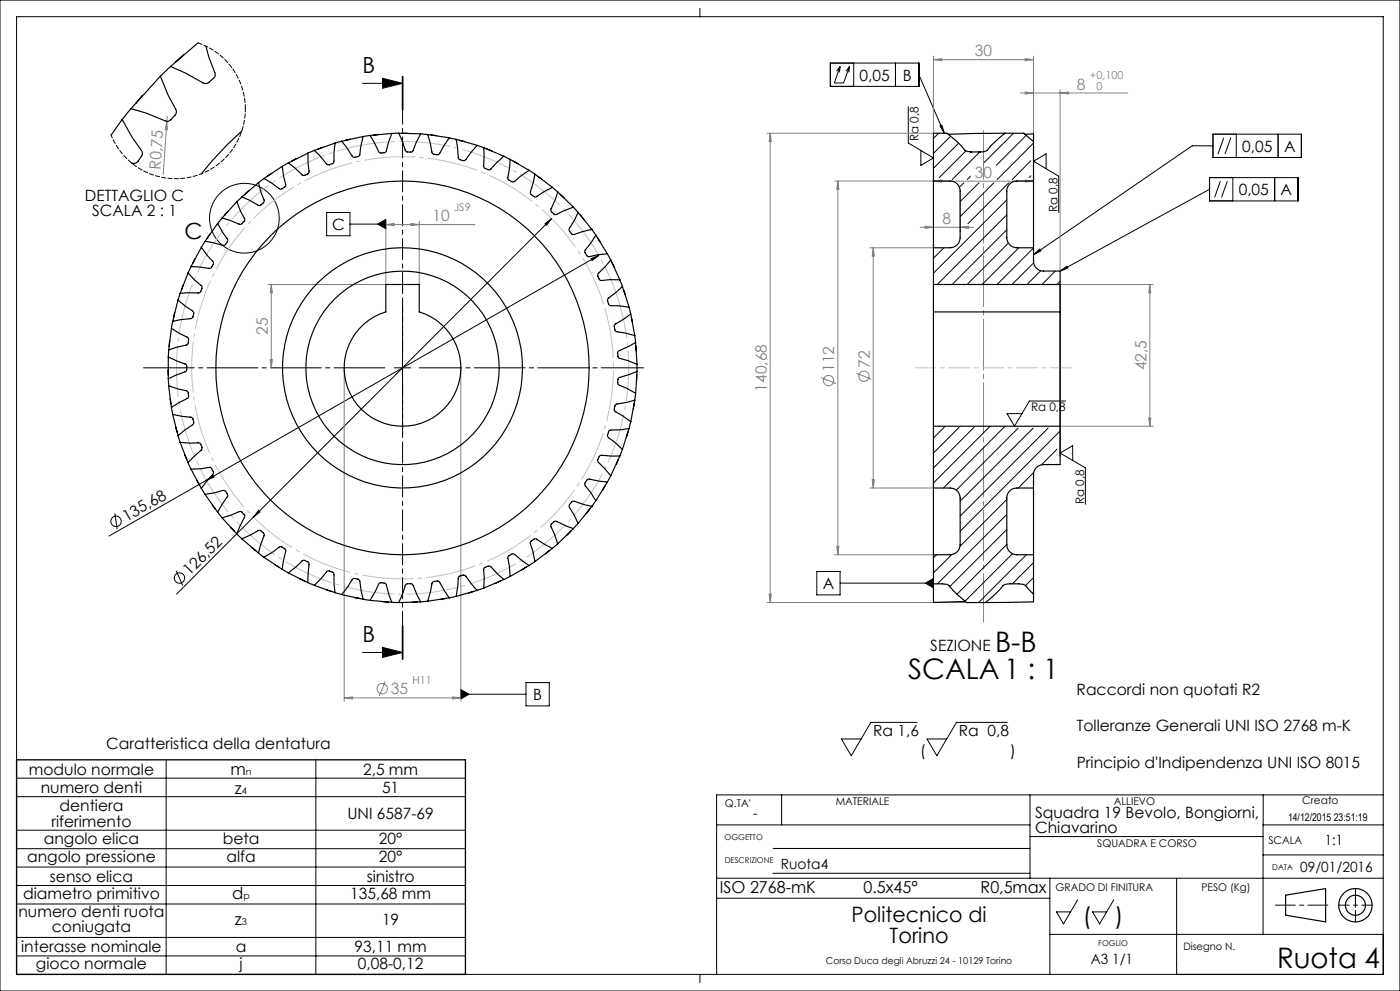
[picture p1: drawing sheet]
<svg xmlns="http://www.w3.org/2000/svg" width="420mm" height="297mm" viewBox="0 0 420 297" stroke-linecap="round" stroke-linejoin="round" font-family="sans-serif">
<g fill="none" stroke="#000" stroke-width=".35">
<path d="M385.7 268.3l12-2v10l-12-2z"/>
<circle cx="406.6" cy="271.3" r="5"/>
<circle cx="406.6" cy="271.3" r="3"/>
</g>
<path d="M401.6 271.3h10M406.6 276.3v-10" fill="none" stroke="#000" stroke-width=".3" stroke-dasharray="6.3 1.3 1.3 1.3" stroke-dashoffset="3.3"/>
<path d="M382.6 271.3h15.7" fill="none" stroke="#000" stroke-width=".3" stroke-dasharray="6.3 1.3 1.3 1.3" stroke-dashoffset=".4"/>
<path d="M406.6 268.3v6" fill="none" stroke="#000" stroke-width=".3" stroke-dasharray="6.3 1.3 1.3 1.3" stroke-dashoffset="3"/>
<g fill="none" stroke="#000" stroke-width=".3">
<path d="M0 0h420v297h-420zM5 5h410v287h-410zM210 2.5v2.5M249.1 18.9h26.6v7h-26.6zM252 19.9l-1 1.4M252 19.9l-.2 1.8M252 19.9l-1.7 5h2.8l1.7-5M254.8 19.9l-1 1.4M254.8 19.9l-.1 1.8M256.1 18.9v7M268.6 18.9v7M108.8 25h12"/>
<path d="M114.8 23.5l6 1.5-6 1.5zM120.7 22.9v10M120.8 22.9v10M120.9 22.9v10M272.5 32v10.9l7.5 4.4-3.7 2.3v-4.5M275.7 22.4l7.6 17.5M282 37.7l.6-.2 .7 2.4zM313.8 50.5v-4.4l-3.7 2.2 7.5 4.5v10.9M362.9 53.2h26.5v7h-26.5zM362.9 56.7l-44.9 24.5M363.9 43.7h-6.3l-47.5 32.6M363.9 40.2h26.5v7h-26.5z"/>
<path d="M366.1 54.3l-1.7 4.9M367.1 41.3l-1.7 4.8M368.2 54.3l-1.7 4.9M369.3 41.3l-1.8 4.8M369.9 53.2v7M370.9 40.2v7M382.4 53.2v7M383.4 40.2v7M98 63.7h7v7h-7zM105 67.2h10.7M113.3 67.2l2.4-1.4v2.8zM163.5 67.1l2-1.6-1.6 2z"/>
<path d="M165.5 65.5l-112.5 112.5M177.3 77.5l2.3-1-2 1.6zM179.6 76.5l-117.7 67.5M310.1 76.3l1.8-1.7 .4 .6zM280 85.3v91.9M318 81.2l2.1-1.4 .3 .5zM318 85.3v51.5M118.3 110.2h5M120.8 107.8v4.9M319.7 120.2h-10.9l-4.5 7.5-2.2-3.7h4.5M321.8 138v-4.4l-3.8 2.2 7.6 4.4v10.9M34.5 153.9l.6 4.7"/>
<path d="M61.9 144l-29.2 16.7M61.9 144l2-1.6 .3 .6zM77.6 153l.4 .4-2 1.6zM52.9 171.1l1.9 4.3M245 171.3h7v7h-7zM252 174.8h28M277.6 174.8l2.4-1.4v2.8zM108.8 195.5h12M114.8 194l6 1.5-6 1.5zM120.7 187.5v10M120.8 187.5v10M120.9 187.5v10z"/>
<path d="M138.3 206.7l2.4 1.4-2.4 1.4zM138.3 208.1h19.5M157.8 204.6h7v7h-7zM275.1 216.5h-13.8l-5.9 10-3-5h5.9M302.2 216.5h-15.3l-5.8 10-3-5h5.9M5 233.2h134.6M5 238.8h134.6M49.8 227.7v64.3M94.8 227.7v64.3M234.5 238.2v9M309 238.2v25M379 238.2v9"/>
<path d="M415 238.2h-200v53.8M5 248.8h134.6M5 254.3h134.6M5 259.9h134.6M215 247.2h94M231.9 254.3h77.1M309 250.7h69.9M378.9 256.2h36.1M415 247.2h-36.1v32.8M5 265.4h134.6M5 270.9h134.6M215 269.2h100"/>
<path d="M215 263.2h200M231.9 261.7h77.1M315 263.2v28.8M353 263.2v28.8M5 280.9h134.6M5 286.5h134.6M210 292v2.5M315 280h100"/>
<circle cx="73.3" cy="65.4" r="10.4"/>
<circle cx="34.8" cy="156.2" r="1.55"/>
<circle cx="53.8" cy="173.2" r="1.55"/>
</g>
<g fill="none" stroke="#808080" stroke-width=".3">
<path d="M280 17.9l2.5-.3v.6zM280 16.9v23h-49.9M280 17.9h30.1M307.6 17.6l2.5 .3-2.5 .3zM310.1 16.9v31.3M50.1 36.4l.1 2.5-.6-.1zM50.2 34.9l-1.2 17.4M231.1 39.9v140.7M231.1 39.9l.3 2.5h-.6zM306 27.9h32.3M307.6 27.6l2.5 .3-2.5 .3zM318 27.9l2.5-.3v.6z"/>
<path d="M318 26.9v54.3M250.3 54.3h29.7v1M251.4 54.3l.3 2.5h-.7zM251.4 54.3v112M280 54.3l2.5-.3v.6zM280 54.3h30.1M288 57.3v11.8M307.6 54l2.5 .3-2.5 .3zM310.1 54.3v1M115.7 67.3l2.6-.3v.6zM115.7 66.3v19h-35.3M115.7 67.3h26.8"/>
<path d="M123.3 67l2.5 .3-2.5 .3zM125.8 66.3v19M261 74.3h19M262 74.3l.3 2.5h-.6zM262 74.3v72M276 68.1h16M277.5 67.8l2.5 .3-2.5 .3zM288 68.1l2.5-.3v.6zM81.4 85.3l.3 2.5h-.6zM81.4 85.3v24.9M318 85.3h27.9M344.9 85.3l.3 2.5h-.6z"/>
<path d="M344.9 85.3v42.4M81.1 107.8h.6l-.3 2.4zM103.3 110.2v100M138.3 110.2v100M246.3 113.2l4.5 1.8M257 111.9l4.4 1.8M318 127.7h27.9M344.6 125.3h.6l-.3 2.4zM261 146.3h19M261.7 143.8h.6l-.3 2.5zM230.8 178.1h.6l-.3 2.5zM250.3 166.3h29.7"/>
<path d="M251 163.8h.7l-.3 2.5zM230.1 180.6h59.9M103.3 209.2l2.5-.3v.6zM103.3 209.2h35M115.6 204.2l-1.8 4.4M135.7 208.9l2.6 .3-2.6 .3z"/>
<circle cx="248.6" cy="114.1" r="1.55"/>
<circle cx="259.2" cy="112.8" r="1.56"/>
<circle cx="114.7" cy="206.4" r="1.55"/>
</g>
<path d="M185.6 90.4a67.8 67.8 0 0 0-113.6-27.3 67.8 67.8 0 0 0 31.2 112.7 67.8 67.8 0 0 0 83.4-82l-1-3.4" fill="none" stroke="#c0c0c0" stroke-width=".3" stroke-dasharray="15.2 1.3 1.3 1.3" stroke-dashoffset="4.1" stroke-linecap="butt"/>
<path d="M181.3 91.7a63.3 63.3 0 0 0-106-25.4 63.3 63.3 0 0 0 29.1 105 63.3 63.3 0 0 0 77.8-76.4l-.9-3.2" fill="none" stroke="#c0c0c0" stroke-width=".3" stroke-dasharray="15.2 1.3 1.3 1.3" stroke-dashoffset="-.6" stroke-linecap="butt"/>
<path d="M5 227.7h134.6v64.3h-134.6z" fill="none" stroke="#000" stroke-width=".4"/>
<path d="M120.8 105.2v-15M120.8 115.2v15" fill="none" stroke="#000" stroke-width=".3" stroke-dasharray="15.2 1.3 1.3 1.3" stroke-dashoffset="7.5"/>
<path d="M115.8 110.2h-73.1" fill="none" stroke="#000" stroke-width=".3" stroke-dasharray="15.2 1.3 1.3 1.3" stroke-dashoffset="-.3"/>
<path d="M125.8 110.2h67.3" fill="none" stroke="#000" stroke-width=".3" stroke-dasharray="15.2 1.3 1.3 1.3" stroke-dashoffset="2.5"/>
<path d="M120.8 22.9v174.6" fill="none" stroke="#000" stroke-width=".3" stroke-dasharray="6.3 1.3 1.3 1.3" stroke-dashoffset="2.2"/>
<path d="M295.1 39.2v147.3" fill="none" stroke="#808080" stroke-width=".3" stroke-dasharray="15.2 1.3 1.3 1.3" stroke-dashoffset=".6"/>
<path d="M273.7 110.2h48.4" fill="none" stroke="#c0c0c0" stroke-width=".3" stroke-dasharray="6.3 1.3 1.3 1.3" stroke-dashoffset="-.7"/>
<g fill="#000">
<path d="M114.8 23.5l6 1.5-6 1.5zM114.8 194l6 1.5-6 1.5z"/>
<path d="M163.5 67.1l.4 .4 1.6-2zM77.6 153l-1.6 2 2-1.6z"/>
<path d="M177.3 77.5l.3 .6 2-1.6zM61.9 144l2.3-1-.3-.6z"/>
<path d="M138.3 206.7l2.4 1.4-2.4 1.4zM113.3 67.2l2.4-1.4v2.8zM318 81.2l2.1-1.4 .3 .5zM310.1 76.3l1.8-1.7 .4 .6zM282 37.7l.6-.2 .7 2.4zM277.6 174.8l2.4 1.4v-2.8z"/>
</g>
<g fill="#808080">
<path d="M50.1 36.4l.1 2.5-.6-.1z"/>
<path d="M115.7 67.3l2.6-.3v.6zM123.3 67l2.5 .3-2.5 .3zM277.5 67.8l2.5 .3-2.5 .3zM288 68.1l2.5-.3v.6zM280 54.3l2.5-.3v.6zM307.6 54l2.5 .3-2.5 .3zM307.6 27.6l2.5 .3-2.5 .3zM318 27.9l2.5-.3v.6zM280 17.9l2.5-.3v.6zM307.6 17.6l2.5 .3-2.5 .3z"/>
<path d="M261.7 143.8h.6l-.3 2.5zM262 74.3l.3 2.5h-.6zM344.6 125.3h.6l-.3 2.4zM344.9 85.3l.3 2.5h-.6z"/>
<path d="M81.4 85.3l.3 2.5h-.6zM81.1 107.8h.6l-.3 2.4zM251.4 54.3l.3 2.5h-.7zM251 163.8h.7l-.3 2.5z"/>
<path d="M231.1 39.9l.3 2.5h-.6zM230.8 178.1h.6l-.3 2.5z"/>
<path d="M103.3 209.2l2.5-.3v.6zM135.7 208.9l2.6 .3-2.6 .3z"/>
</g>
<g fill="none" stroke="#000" stroke-width=".35">
<path d="M51.2 19.9l-3.1 3M55.1 16.4l-2.4 2.2M59.4 12.9l-8.2 7M61.8 13.8l.9 3.4 1.7 4.5a2.05 2.05 0 0 1-1.3 2.5 1.75 1.75 0 0 1-2.3 .6l-5.3-3-4.3-1.9M36.7 35.8l2.9 5.3 2.8 3.9a2.25 2.25 0 0 1-.8 3 1.65 1.65 0 0 1-2.1 .9M36.7 35.8l-3.4 4.7M39.3 32.6l-2.6 3.2M42.8 28.5l-2.1 2.5M48.1 22.9l2.3 5.6 2.3 4.2a2.31 2.31 0 0 1-1.1 2.8 1.65 1.65 0 0 1-2.1 .7l-5.6-2.3-4.6-1.3M48.1 22.9l-8.8 9.7M72.5 39.3l-4.1 3.9-4.7 4.9-3.3 4M119.6 39.9l2 5.1a1.56 1.56 0 0 0 2.4 0l2.2-4.9"/>
<path d="M119.6 39.9l-2.1 .1M119.6 39.9l6.6 .2M122.3 39.9l-1.6 .1M301.5 39.9l-17 .3M301.5 39.9l-3.1 2.6-2.2 2.5-.7 .4-1.4 .1M301.5 39.9h5.6l3 2.5v11.9M72.6 59l-1.6 1.5M74.5 57.3l-1.2 1M77.5 54.7l.8 3 .9 2.2a1.59 1.59 0 0 1-1.8 1.6l-4.8-2.5M77.5 54.8l-4.9 4.2M79.2 53.5l-1.7 1.2M81.4 52l-1.3 .9"/>
<path d="M84.7 49.9l.4 3 .6 2.3a1.56 1.56 0 0 1-2 1.3l-4.5-3M84.7 49.9l-5.5 3.6M86.5 48.8l-1.8 1.1M88.8 47.6l-1.4 .8M92.4 45.9l.3 5.4a1.61 1.61 0 0 1-1.6 1.3l-.4-.1-2.3-2.2-1.9-1.5M92.4 45.9l-5.9 2.9M94.3 45.1l-1.9 .8M96.8 44.1l-1.5 .6M100.5 42.9l-.3 5.4a1.6 1.6 0 0 1-2.3 .8l-1.9-2.4-1.7-1.6M100.5 42.9l-6.2 2.2M102.5 42.3l-2 .6M105.1 41.7l-1.6 .4"/>
<path d="M108.9 40.9l-6.4 1.4M111 40.6l-2.1 .3-.7 3-.2 2.3a1.58 1.58 0 0 1-2.4 .5l-3.1-4.4M113.6 40.3l-1.6 .2M117.5 40l-1 2.8-.6 2.4a1.53 1.53 0 0 1-2.3 .2l-2.6-4.8M117.5 40l-6.5 .6M126.2 40.1l2.1 .2M128.3 40.3l1.3 5.3a1.54 1.54 0 0 0 2.3 .3l2.9-4.6M128.3 40.3l6.5 1M129.3 40.5l1.6 .1M134.8 41.3l2 .5M136.8 41.8l.7 5.4a1.56 1.56 0 0 0 2.3 .6l3.3-4.2M136.8 41.8l6.3 1.8"/>
<path d="M137.8 42l1.6 .4M143.1 43.6l2 .7M145.1 44.3v5.4a1.56 1.56 0 0 0 2.2 .9l3.9-3.8 1.8 1M145.1 44.3l6.1 2.5M146.1 44.7l1.5 .5M153 47.8l-.1 2.3-.5 3a1.67 1.67 0 0 0 1.5 1.4l.4-.1 1.9-1.6 2.5-1.8M153 47.8l5.7 3.2M154 48.3l1.4 .7M158.7 51l1.8 1.2M160.5 52.2l-1.4 5.2a1.69 1.69 0 0 0 1.6 1.6l5-2.8M160.5 52.2l5.2 4M161.3 52.8l1.3 1"/>
<path d="M165.7 56.2l1.6 1.3M167.3 57.5l-2 5.1a1.58 1.58 0 0 0 1.7 1.6l5-2.1M167.3 57.5l4.7 4.6M168.1 58.2l1.2 1.1M280 54.3v20M280 54.3h5a3 3 0 0 1 3 3v14a3 3 0 0 1-3 3h-5M291 45.5h.5M291.5 45.5h2.6M291.5 45.5l-1.9-.3a26.2 26.2 0 0 0-5.5-5.3h-4.1v14.4M293.7 45.5h.4M307.5 40.2l2.6-.1v2.2M310.1 54.3h-5.1a3 3 0 0 0-3 3v14a3 3 0 0 0 3 3h5.1"/>
<path d="M310.1 54.3v20M57.3 79.9l-.9 1.9M58.5 77.5l-.7 1.5M60.4 74.2l-3.1 5.7M61.5 72.3l-1.1 1.8 1.8 2.5 1.6 1.7a1.58 1.58 0 0 1-1.1 2.1l-5.4-.5M63 70.1l-.9 1.4M65.3 67l2.9 4.6a1.54 1.54 0 0 1-1.4 1.9l-5.3-1.2M65.3 67l-3.8 5.3M66.6 65.3l-1.3 1.7M68.4 63.3l-1.1 1.3M71 60.5l1.2 2.8 1.1 2.1a1.62 1.62 0 0 1-1.2 1.8l-5.5-1.9M71 60.5l-4.4 4.8"/>
<path d="M172 62.1l1.4 1.5M173.4 63.6l-1 2.2-1.5 2.6a1.59 1.59 0 0 0 1.5 1.9l2.2-.8 3-.7M173.4 63.6l4.2 5.2M174.1 64.4l1.1 1.3M177.6 68.8l1.2 1.7M178.8 70.5l-3.2 4.4a1.56 1.56 0 0 0 1.3 2l2.3-.5 3-.3M178.8 70.5l3.4 5.6M179.3 71.4l.9 1.3M182.2 76.1l1 1.8M183.2 77.9l-3.6 4a1.58 1.58 0 0 0 1 2.2l2.3-.3 3 .1M183.2 77.9l2.7 6M183.7 78.8l.7 1.5"/>
<path d="M280 74.3v19.2M310.1 74.3v3.9a2.95 2.95 0 0 0 3 3h4.9v12.3M51.4 98.4l2.6 1.6 2.1 1a1.63 1.63 0 0 1-.3 2.4l-5.2 1.5M51.4 98.4l-.8 6.5M51.8 96.3l-.4 2.1M52.4 93.7l-.3 1.6M53.4 90l4.3 3.2a1.56 1.56 0 0 1-.5 2.3l-5.4 .8M53.4 90l-1.6 6.3M54 87.9l-.6 2.1M54.9 85.4l-.5 1.6M56.4 81.8l2.1 2.2 1.8 1.5a1.6 1.6 0 0 1-.9 2.3l-5.4 .1M56.4 81.8l-2.4 6.1"/>
<path d="M115.7 85.3h10.1v8.2a17.5 17.5 0 0 1 9.2 26.9 17.5 17.5 0 0 1-28.5 0 17.5 17.5 0 0 1 9.2-26.9zM185.9 83.9l.8 1.9M186.7 85.8l-4.1 3.5a1.58 1.58 0 0 0 .7 2.3h2.4l3 .5M186.7 85.8l2 6.3M187 86.8l.6 1.5M188.7 92.1l.5 2M189.2 94.1l-4.5 3a1.55 1.55 0 0 0 .4 2.3l5.3 1.2M189.2 94.1l1.2 6.5M189.4 95.1l.4 1.6M280 93.5v34.2M280 85.3h38M280 93.5h38"/>
<path d="M318 93.5v34.2M50.4 110.9l.1 1.6M50.5 107l5 2.1a1.58 1.58 0 0 1 0 2.3l-5 2.1M50.5 113.5l.1 2.1M50.5 107v6.5M50.6 115.6l2.9 1 2.3 .5a1.6 1.6 0 0 1 .3 2.3l-2.7 1.4-2 1.3M50.6 104.9l-.1 2.1M50.6 115.6l.8 6.5M50.9 102.2l-.2 1.7M51 119.5l.3 1.6M190.4 100.6l.3 2.1M190.4 119.9l-5.3 1.2a1.55 1.55 0 0 0-.4 2.3l4.5 3"/>
<path d="M190.4 119.9l-1.2 6.5M190.7 102.7l-4.9 2.4a1.52 1.52 0 0 0 .2 2.3l5.1 1.8M190.7 117.9l-.3 2M190.7 102.7l.4 6.5M190.7 103.7l.2 1.6M191 112.3v1.7M191.1 109.2v2.1M191.1 111.3l-5.1 1.8a1.52 1.52 0 0 0-.2 2.4l2.2 .9 2.7 1.5M191.1 111.3l-.4 6.6M51.4 122.1l.4 2.1M51.8 124.2l5.4 .8a1.53 1.53 0 0 1 .5 2.3l-4.3 3.3M51.8 124.2l1.6 6.4"/>
<path d="M52.7 128l.5 1.6M53.4 130.6l.6 2M54 132.6l3.1 .2 2.3-.1a1.58 1.58 0 0 1 .9 2.2l-3.9 3.8M54 132.6l2.4 6.1M55.4 136.2l.7 1.5M56.4 138.7l.9 1.9M185.5 137.6l-.6 1.5M185.9 136.7l-5.3-.2a1.56 1.56 0 0 0-1 2.1l3.6 4M185.9 136.7l-2.7 5.9M186.7 134.7l-.8 2M188.4 129.4l-.4 1.6M188.7 128.4l-2.4 .4-3 .1a1.58 1.58 0 0 0-.7 2.3l1.9 1.4 2.2 2.1"/>
<path d="M188.7 128.4l-2 6.3M189.2 126.4l-.5 2M190.3 121l-.3 1.6M280 127.7v18.6M280 127.7h38M318 127.7v11.5h-4.9a2.95 2.95 0 0 0-3 3v4.1M57.3 140.6l3-.1 2.4-.4a1.55 1.55 0 0 1 1.1 2.1l-3.4 4.2M57.3 140.6l3.1 5.8M59.1 144.1l.8 1.4M60.4 146.4l1.1 1.8M61.5 148.2l3-.5 2.3-.7a1.51 1.51 0 0 1 1.4 1.9l-2.9 4.6M61.5 148.2l3.8 5.3"/>
<path d="M63.7 151.4l1 1.3M65.3 153.5l1.3 1.7M66.6 155.2l2.9-.9 2.2-1a1.53 1.53 0 0 1 1.6 1.8l-2.3 4.9M66.6 155.2l4.4 4.8M69.2 158.1l1.1 1.1M171.3 159.1l-1.1 1.2M172 158.4l-5-2.1a1.53 1.53 0 0 0-1.7 1.6l2 5.1M172 158.4l-4.7 4.6M173.4 156.8l-1.4 1.6M176.9 152.5l-1 1.4M177.6 151.8l-5.2-1.6a1.59 1.59 0 0 0-1.5 1.9l1.2 2 1.3 2.7M177.6 151.8l-4.2 5"/>
<path d="M178.8 150l-1.2 1.8M181.7 145.3l-.8 1.5M182.2 144.5l-5.3-.9a1.56 1.56 0 0 0-1.3 2l1.5 1.9 1.7 2.5M182.2 144.5l-3.4 5.5M183.2 142.6l-1 1.9M280 146.3h5a3 3 0 0 1 3 3v14a3 3 0 0 1-3 3h-5M280 146.3v20M310.1 146.3h-5.1a3 3 0 0 0-3 3v14a3 3 0 0 0 3 3h5.1M310.1 146.3v20M71 160l1.6 1.5M72.6 161.5l4.8-2.4a1.57 1.57 0 0 1 1.8 1.4l-1.7 5.2M72.6 161.5l4.9 4.2"/>
<path d="M75.5 164.1l1.2 1M77.5 165.7l1.7 1.3M79.2 167l2.6-1.6 1.9-1.4a1.56 1.56 0 0 1 2 1.3l-1 5.3M79.2 167l5.5 3.6M82.4 169.2l1.4 .9M84.7 170.6l1.8 1.1M86.5 171.7l2.4-1.9 1.7-1.6a1.66 1.66 0 0 1 2 .4l.1 .5-.3 5.5M86.5 171.7l5.9 2.9M90 173.5l1.4 .7M92.4 174.6l1.9 .8 2.1-2.1 1.5-1.9a1.6 1.6 0 0 1 2.3 .8l.3 5.4M94.3 175.4l6.2 2.2M98 176.8l1.5 .5"/>
<path d="M100.5 177.6l2 .6M102.5 178.2l3.1-4.4a1.58 1.58 0 0 1 2.4 .5l.9 5.3M102.5 178.2l6.4 1.4M106.3 179.1l1.6 .3M108.9 179.6l2.1 .3M111 179.9l2.6-4.7a1.62 1.62 0 0 1 2-.3l.3 .2 1.6 5.4M111 179.9l6.5 .6M133.7 179.3l-1.5 .4M134.8 179.2l-2.9-4.6a1.54 1.54 0 0 0-2.3 .3l-1.3 5.3M134.8 179.2l-6.5 1M136.8 178.7l-2 .5M142.1 177.2l-1.5 .5"/>
<path d="M143.1 176.9l-3.3-4.2a1.56 1.56 0 0 0-2.3 .7l-.7 5.3M143.1 176.9l-6.3 1.8M145.1 176.2l-2 .7M150.2 174.1l-1.5 .7M151.2 173.7l-3.9-3.8a1.56 1.56 0 0 0-2.2 .9l.2 2.4-.2 3M151.2 173.7l-6.1 2.5M153 172.8l-1.8 .9M157.8 170l-1.3 .8M158.7 169.5l-4.3-3.3a1.52 1.52 0 0 0-2 1.2l.4 2.3 .2 3.1M158.7 169.5l-5.7 3.2M160.5 168.3l-1.8 1.2M164.9 165l-1.2 1"/>
<path d="M165.7 164.4l-4.7-2.8a1.54 1.54 0 0 0-1.9 1.5l.8 2.2 .6 3M165.7 164.4l-5.2 3.9M167.3 163l-1.6 1.4M280 175h1.7a3.7 3.7 0 0 1 4.3 2l4 3.6h5.6M280 175v5.5l9.6-.2M280 166.3v8.7M310.1 178.1v2.3l-14.5 .2M310.1 166.3v11.8l-1.3-1.2a3.4 3.4 0 0 0-4.1-1.9h-2.4l-1.1 .3-2.5 2.7-3.1 2.6M114.9 180.3l1.6 .1M117.5 180.5l2.1 .1M125.2 180.4l-1.7 .1M126.2 180.4l-2.2-4.9a1.56 1.56 0 0 0-2.4 0l-.7 2.3-1.3 2.8"/>
<path d="M126.2 180.4l-6.5 .2M128.3 180.2l-2.1 .2"/>
<circle cx="120.7" cy="110.3" r="56"/>
<circle cx="120.7" cy="110.2" r="36"/>
<circle cx="120.8" cy="110.2" r="29"/>
</g>
<g fill="none" stroke="#000" stroke-width=".3">
<path d="M281.6 39.9l-1.6 1.6M304.1 39.9l-8.9 8.8M285.2 40.8l-5.2 5.2M287.6 42.9l-7.6 7.5M289.2 54.8l-1.4 1.3M289.8 45.2l-8 8M291.1 52.8l-.9 1M293.7 54.8l-5.7 5.6M293.9 45.5l-8.2 8.3M298.2 54.8l-10.2 10.1M302 59.9l-22 22M302.6 54.8l-12.2 12.3"/>
<path d="M307.9 40.6l-9 8.9M309.2 52.7l-.5 .5M309.2 48.2l-5.5 5.6M310.1 42.9l-10.9 10.9M283.2 74.3l-3.2 3.1M288.3 69.2l-.3 .2M302 64.4l-20.8 20.9M302 68.9l-16.4 16.4M302.5 72.9l-12.4 12.4M305.6 74.3l-11 11M310.1 74.3l-11 11M310.1 78.8l-6.5 6.5"/>
<path d="M312.2 81.1l-4.1 4.2M316.6 81.2l-4 4.1M318 84.3l-.9 1M283.6 127.7l-3.6 3.6M288 127.7l-8 8.1M292.5 127.7l-12.5 12.6M297 127.7l-17 17M301.3 127.9l-18.3 18.4M305.4 128.3l-18.5 18.6M310 128.3l-22 21.9M314.4 128.3l-26.4 26.4M317.1 134.6l-4.7 4.7"/>
<path d="M317.1 139.1l-.1 .1M318 129.2l-30 30M302 149.7l-14 14M302 154.2l-20.8 20.8M302 158.7l-17.1 17.1M310.1 146.2l-.1 .1M310.1 141.6l-4.6 4.7M281 166.3l-1 .9M285.5 166.2l-5.5 5.5M302 163.2l-14.9 14.9M303.7 165.9l-14.2 14.3M307.9 166.3l-14.3 14.3"/>
<path d="M310.1 168.6l-6.4 6.4M310.1 173.1l-2.4 2.4M310.1 177.6l-.3 .2M323.3 269.7l-4.2 7.2-2.2-3.6h4.3M334.1 269.7l-4.2 7.2-2.1-3.6h4.2"/>
</g>
<path d="M73.6 32.7l-.2-3.3-.8-3.1-1.2-3-1.7-2.9-2.1-2.4-2.5-2.2-2.7-1.7-3-1.3" fill="none" stroke="#000" stroke-width=".3" stroke-dasharray="1.3 .6"/>
<path d="M33.3 40.5l1.7 3.2 2.2 2.9 2.6 2.5 2.9 1.9 3.3 1.4 3.5 .9 3.6 .2 3.6-.3 3.5-1 3.2-1.6 3-2.1 2.5-2.6 2-2.9 1.5-3.3 .9-3.5 .3-3.5" fill="none" stroke="#000" stroke-width=".3" stroke-dasharray="1.3 .6" stroke-dashoffset=".4"/>
<g font-size="8.5">
<text x="298.5" y="195.3">B-B</text>
<text x="272.4" y="203.5">SCALA1 : 1</text>
<text x="383.1" y="290.1">Ruota 4</text>
</g>
<g font-size="7.1">
<text x="324.9" y="276.9">(</text>
<text x="334.4" y="276.9">)</text>
</g>
<g font-size="6.7">
<text x="108.8" y="22">B</text>
<text x="55.3" y="71.6">C</text>
<text x="108.8" y="192.5">B</text>
</g>
<g font-size="6.3">
<text x="255.5" y="276.2">Politecnico di</text>
<text x="266.9" y="282.6">Torino</text>
</g>
<g font-size="4.9">
<text x="69.1" y="232.3">m</text>
<text x="70.5" y="237.8">z</text>
<text x="69.7" y="269.5">d</text>
<text x="216" y="267.6">ISO 2768-mK</text>
<text x="259.1" y="267.5">0.5x45°</text>
<text x="294.2" y="267.6">R0,5max</text>
<text x="70.5" y="277.3">z</text>
</g>
<g font-size="4.7" fill="#808080">
<text x="292.5" y="16.8">30</text>
<text x="323.1" y="26.8">8</text>
<text x="48.1" y="50.9" transform="rotate(-86 48.1 50.9)">R0,75</text>
<text x="292.5" y="53.2">30</text>
<text x="129.7" y="66.3">10</text>
<text x="282.8" y="67.1">8</text>
<text x="80.4" y="100.3" transform="rotate(-90 80.4 100.3)">25</text>
<text x="250.3" y="111.5" transform="rotate(-90 250.3 111.5)">112</text>
<text x="260.9" y="110.2" transform="rotate(-90 260.9 110.2)">72</text>
<text x="343.9" y="111" transform="rotate(-90 343.9 111)">42,5</text>
<text x="230.1" y="117.4" transform="rotate(-90 230.1 117.4)">140,68</text>
<text x="117.3" y="208.1">35</text>
</g>
<g font-size="4.7">
<text x="257.9" y="24.2">0,05</text>
<text x="270.8" y="24.2">B</text>
<text x="372.6" y="45.4">0,05</text>
<text x="385.2" y="45.4">A</text>
<text x="371.6" y="58.5">0,05</text>
<text x="384.2" y="58.5">A</text>
<text x="25.5" y="60.2">DETTAGLIO C</text>
<text x="27.6" y="64.7">SCALA 2 : 1</text>
<text x="99.6" y="68.9">C</text>
<text x="37.9" y="156.4" transform="rotate(-30 37.9 156.4)">135,68</text>
<text x="56.9" y="172.6" transform="rotate(-45 56.9 172.6)">126,52</text>
<text x="246.8" y="176.5">A</text>
<text x="279.1" y="195.2">SEZIONE</text>
<text x="160" y="209.8">B</text>
<text x="323" y="208.4">Raccordi non quotati R2</text>
<text x="323" y="219.1">Tolleranze Generali UNI ISO 2768 m-K</text>
<text x="31.9" y="224.6">Caratteristica della dentatura</text>
<text x="276.1" y="226.5">(</text>
<text x="303" y="226.5">)</text>
<text x="8.6" y="232.1">modulo normale</text>
<text x="108.9" y="232.1">2,5 mm</text>
<text x="323" y="230.1">Principio d'Indipendenza UNI ISO 8015</text>
<text x="12.2" y="237.7">numero denti</text>
<text x="114.6" y="237.7">51</text>
<text x="17.8" y="243.2">dentiera</text>
<text x="104.2" y="245.4">UNI 6587-69</text>
<text x="310.5" y="245.1">Squadra 19 Bevolo, Bongiorni,</text>
<text x="15.4" y="247.7">riferimento</text>
<text x="310.5" y="249.6">Chiavarino</text>
<text x="13.1" y="252.8">angolo elica</text>
<text x="66.8" y="252.8">beta</text>
<text x="113.7" y="252.8">20°</text>
<text x="8.1" y="258.3">angolo pressione</text>
<text x="67.9" y="258.3">alfa</text>
<text x="113.7" y="258.3">20°</text>
<text x="6.9" y="269.4">diametro primitivo</text>
<text x="15" y="264.3">senso elica</text>
<text x="105.1" y="269.4">135,68 mm</text>
<text x="110" y="264.3">sinistro</text>
<text x="5.5" y="274.9">numero denti ruota</text>
<text x="15.5" y="279.4">coniugata</text>
<text x="114.6" y="277.2">19</text>
<text x="6.4" y="285.4">interasse nominale</text>
<text x="70.7" y="285.4">a</text>
<text x="106.4" y="285.4">93,11 mm</text>
<text x="10.8" y="290.5">gioco normale</text>
<text x="71.8" y="290.5">j</text>
<text x="107.4" y="290.5">0,08-0,12</text>
</g>
<g font-size="4.6">
<text x="261.9" y="220.5">Ra 1,6</text>
<text x="287.6" y="220.5">Ra 0,8</text>
</g>
<g font-size="4.2">
<text x="225.9" y="245.1">-</text>
<text x="397.5" y="253.2">1:1</text>
<text x="234.2" y="260.6">Ruota4</text>
<text x="390.1" y="261.3">09/01/2016</text>
<text x="327.2" y="289">A3 1/1</text>
</g>
<g font-size="3.5">
<text x="275.5" y="42.4" transform="rotate(-90 275.5 42.4)">Ra 0,8</text>
<text x="317.2" y="63.6" transform="rotate(-90 317.2 63.6)">Ra 0,8</text>
<text x="309.3" y="123.2">Ra 0,8</text>
<text x="325.2" y="151.1" transform="rotate(-90 325.2 151.1)">Ra 0,8</text>
</g>
<g font-size="3.3" fill="#808080">
<text x="326.9" y="23.7">+0,100</text>
<text x="328.9" y="26.9">0</text>
<text x="136.2" y="63.2">JS9</text>
<text x="123.7" y="205">H11</text>
</g>
<g font-size="3.2">
<text x="217.5" y="241.9">Q.TA'</text>
<text x="250.7" y="241.3">MATERIALE</text>
<text x="334.2" y="241.2">ALLIEVO</text>
<text x="390.6" y="241">Creato</text>
<text x="386.4" y="246.1">14/12/2015 23:51:19</text>
<text x="329.2" y="253.9">SQUADRA E CORSO</text>
<text x="380.5" y="252.9">SCALA</text>
<text x="316.7" y="267.2">GRADO DI FINITURA</text>
<text x="360.5" y="267">PESO (Kg)</text>
</g>
<text font-size="3.1" x="355" y="284.8">Disegno N.</text>
<g font-size="2.8">
<text x="73.8" y="232.3">n</text>
<text x="72.6" y="237.8">4</text>
<text x="73" y="269.5">p</text>
<text x="72.6" y="277.3">3</text>
<text x="247.8" y="289">Corso Duca degli Abruzzi 24 - 10129 Torino</text>
</g>
<g font-size="2.4">
<text x="217.4" y="251.7">OGGETTO</text>
<text x="217.4" y="258.7">DESCRIZIONE</text>
<text x="381.6" y="260.6">DATA</text>
<text x="329.5" y="283.6">FOGLIO</text>
</g>
</svg>
